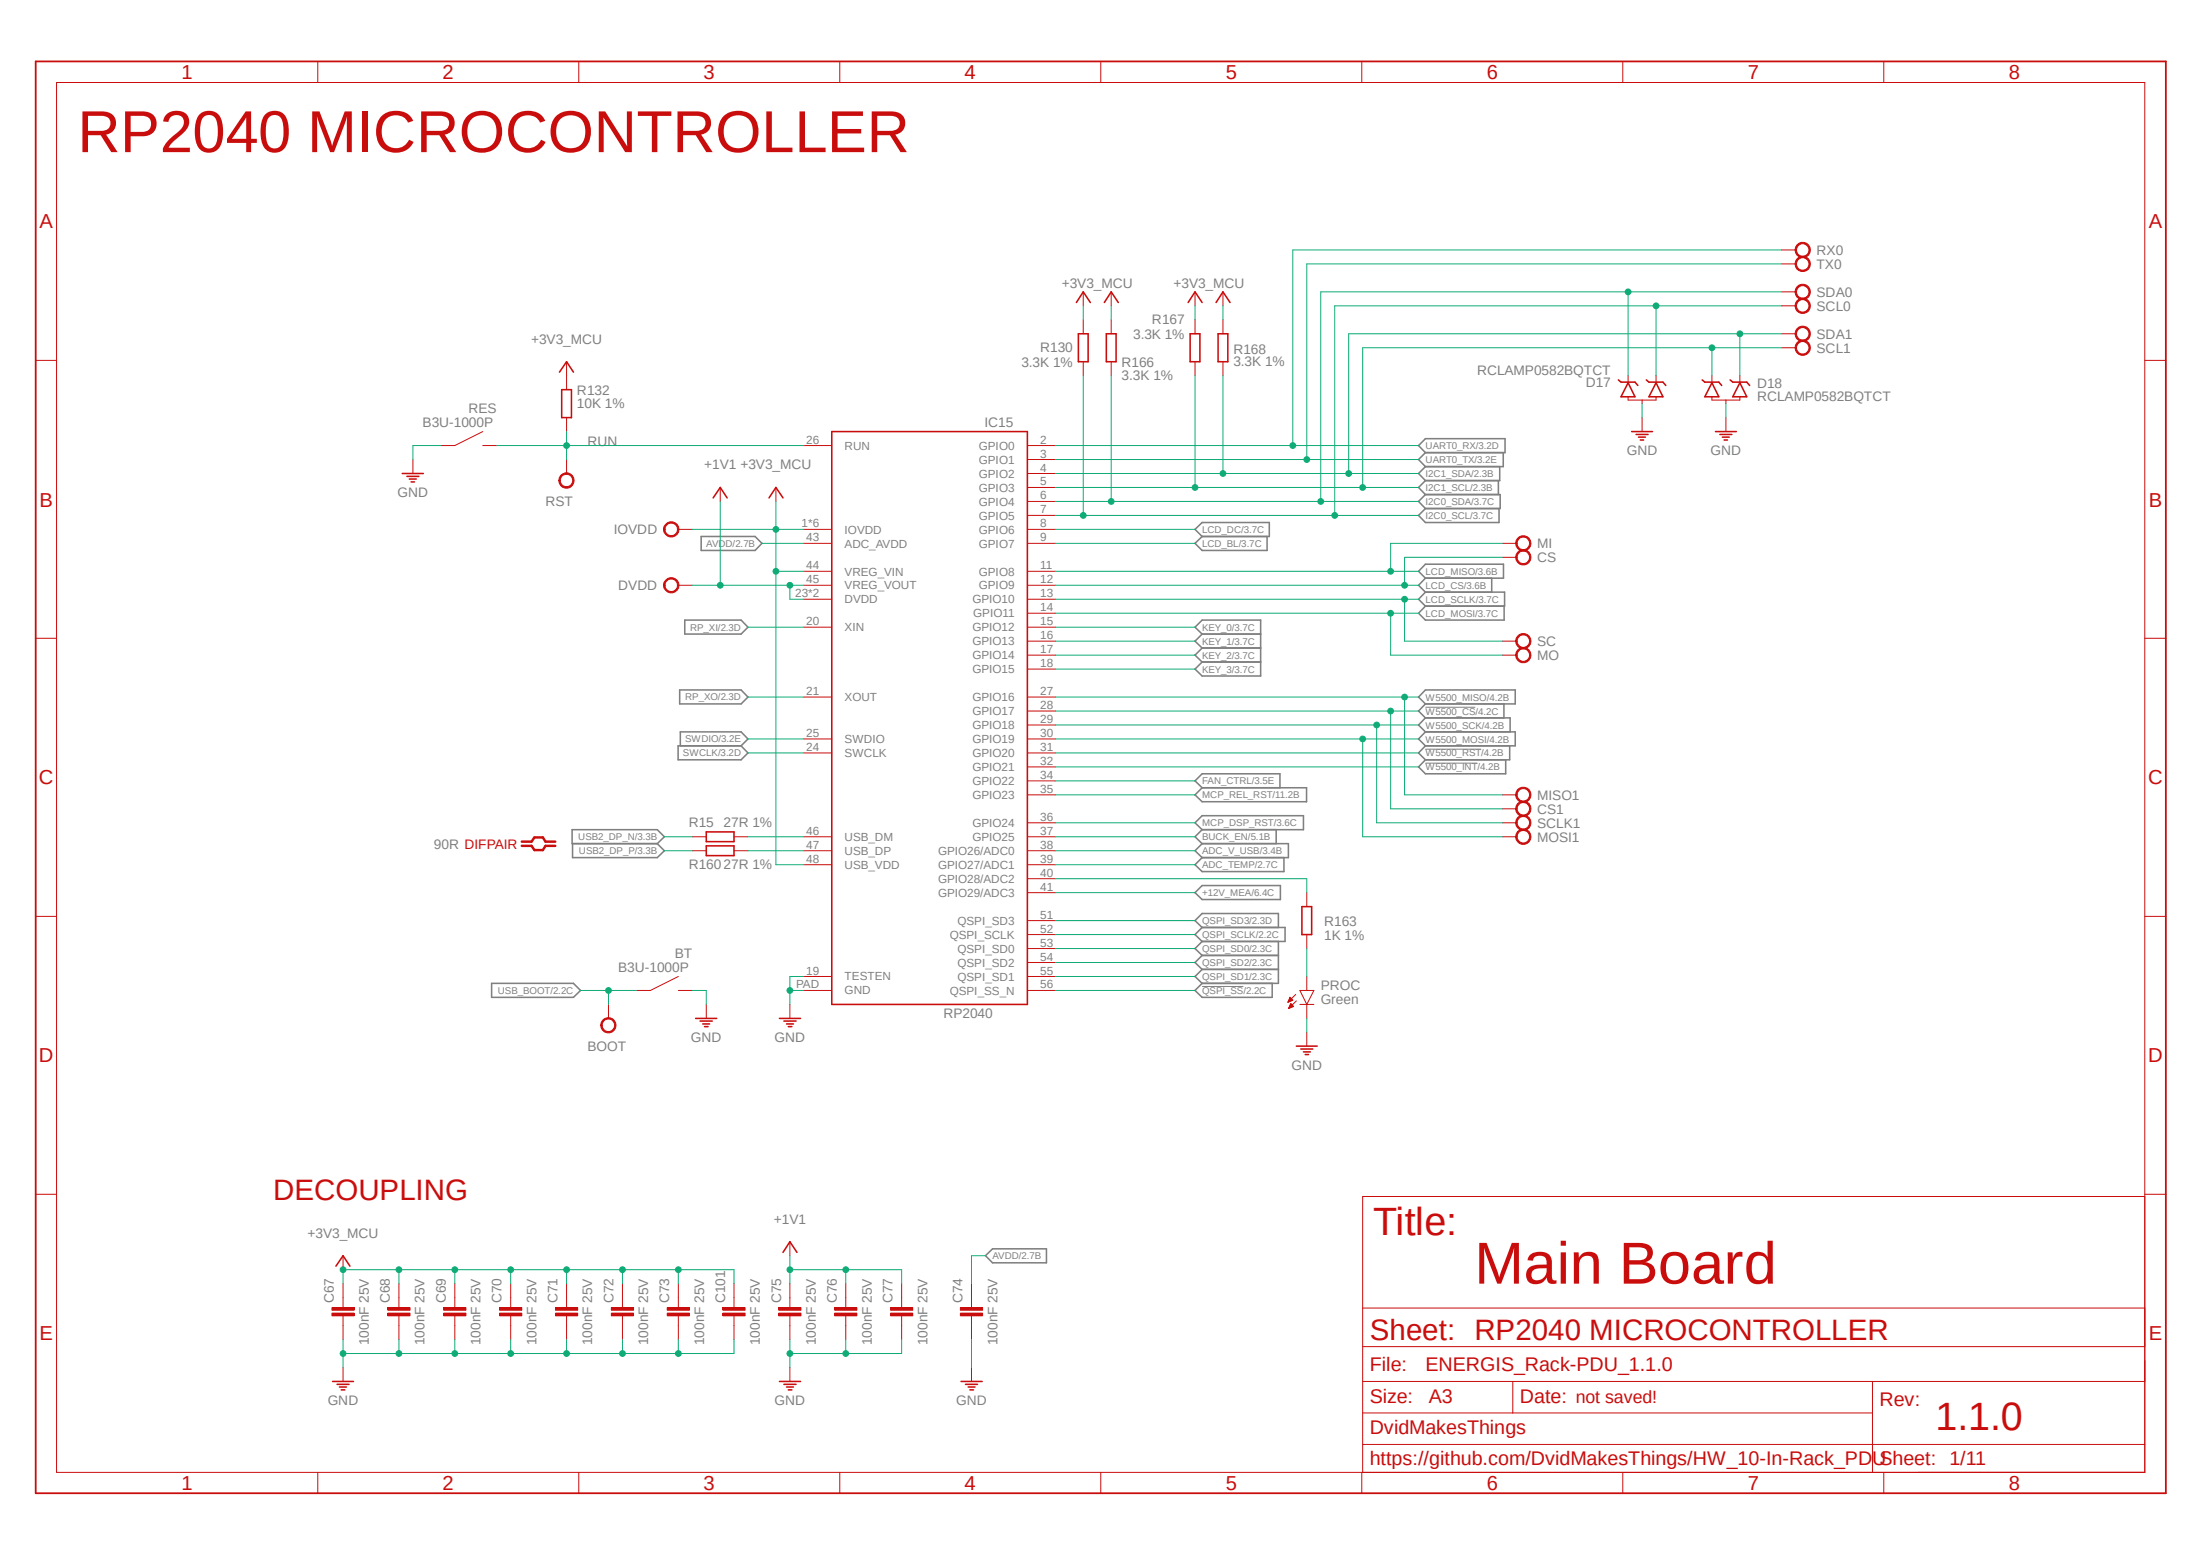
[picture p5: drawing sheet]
<svg xmlns="http://www.w3.org/2000/svg" width="420mm" height="297mm" viewBox="0 0 420 297" stroke-linecap="round" stroke-linejoin="round" font-family="sans-serif">
<path d="M6.3 11.4l407.6 274.2M413.9 11.4l-407.6 274.2" fill="none" stroke="#fff" stroke-width=".19"/>
<g fill="none" stroke="#808080" stroke-width=".3">
<path d="M272.1 83.7h15.2v2.7h-15.2l-1.3-1.4zM272.1 86.4l-1.3 1.3 1.3 1.4M272.1 94.4l-1.3 1.3 1.3 1.4M272.1 94.4h14.3v2.7h-14.3M272.1 97.1l-1.3 1.3 1.3 1.3h14.1v-2.6M272.1 89.1l-1.3 1.3 1.3 1.3M272.1 91.7l-1.3 1.3 1.3 1.4M286 91.7v2.7M286.3 89.1v2.6h-14.2M287 86.4v2.7h-14.9M130.7 118.4h10.8l1.3 1.3-1.3 1.3h-10.8zM133.9 102.4h10.2l1.4 1.3-1.4 1.4h-10.2z"/>
<path d="M228.1 101l1.4-1.3h12.8v2.7h-12.8zM229.5 102.4l-1.4 1.3 1.4 1.4h12.4v-2.7M272.1 115.7l-1.3 1.4 1.3 1.3h15v-2.7M272.1 110.4l-1.3 1.3 1.3 1.3M272.1 107.7h14.9v2.7h-14.9l-1.3-1.3zM272.1 113h15.1v2.7h-15.1M272.1 113l-1.3 1.4 1.3 1.3M284.8 110.4v2.6M129.8 131.7h11.7l1.3 1.4-1.3 1.3h-11.7zM229.5 121h11.2M229.5 121l-1.4-1.3 1.4-1.3h11.2v10.6h-11.2l-1.4-1.3 1.4-1.3M229.5 121l-1.4 1.4 1.4 1.3"/>
<path d="M229.5 123.7h11.2M229.5 123.7l-1.4 1.4 1.4 1.3M229.5 126.4h11.2M272.1 137l-1.3 1.4 1.3 1.3M272.1 137h16.2v2.7M272.1 139.7h17.2v2.7h-17.2M272.1 131.7h17.2v2.7h-17.2l-1.3-1.3zM272.1 139.7l-1.3 1.4 1.3 1.3M272.1 134.4l-1.3 1.3 1.3 1.3M287.1 134.4v2.6M109.2 158.4h16.3l1.3 1.3-1.3 1.3h-16.3zM129.5 142.4h12l1.3 1.3-1.3 1.3h-12z"/>
<path d="M129.9 142.4v-2.7h11.6l1.3 1.4-1.3 1.3M228.1 151.7l1.4-1.3h19.9v2.6h-19.9zM228.1 157.1l1.4-1.4h19.3v2.7h-19.3zM229.5 150.4l-1.4-1.3 1.4-1.4h14.8v2.7M229.5 158.4l-1.4 1.3 1.4 1.3M243.6 158.4v2.6M272.1 145l-1.3 1.4 1.3 1.3h15.3v-2.7M272.1 142.4l-1.3 1.3 1.3 1.3M288.2 142.4v2.6h-16.1M109.3 161v2.7h16.2l1.3-1.3-1.3-1.4M228.1 170.4l1.4-1.4h14.9v2.7h-14.9zM229.5 177l-1.4-1.3 1.4-1.3h14.6v2.6"/>
<path d="M229.5 177h15.8v2.7h-15.8M229.5 177l-1.4 1.4 1.4 1.3M229.5 179.7l-1.4 1.4 1.4 1.3M229.5 161l-1.4 1.4 1.4 1.3M229.5 161h16.5v2.7h-16.5M229.5 163.7l-1.4 1.4 1.4 1.3h15.6v-2.7M244.1 179.7v8h-14.6M93.9 187.7h15.6l1.3 1.4-1.3 1.3h-15.6zM229.5 182.4h14.6M229.5 182.4l-1.4 1.3 1.4 1.3M229.5 185h14.6M229.5 185l-1.4 1.4 1.4 1.3"/>
<path d="M229.5 187.7l-1.4 1.4 1.4 1.3h13.4v-2.7M188.1 239.7l1.4-1.3h10.3v2.6h-10.3z"/>
</g>
<path d="M272.1 135h9.5M272.1 145.7h9.9M272.1 143h10.6M229.5 188.3h7.9" fill="none" stroke="#808080" stroke-width=".19"/>
<g fill="none" stroke="#c90d0c" stroke-width=".19">
<path d="M153.5 85h5.3M196.1 85h5.4M196.1 87.7h5.4M196.1 90.4h5.4M196.1 93h5.4M196.1 95.7h5.4M196.1 98.4h5.4M129.5 111.7h2.7M153.5 101h5.3M153.5 103.7h5.3M153.5 109.1h5.3M153.5 111.7h5.3"/>
<path d="M153.5 114.4h5.3M153.5 119.7h5.3M196.1 101h5.4M196.1 103.7h5.4M196.1 109.1h5.4M196.1 111.7h5.4M196.1 114.4h5.4M196.1 117.1h5.4M196.1 119.7h5.4M153.5 133.1h5.3M196.1 122.4h5.4M196.1 125.1h5.4"/>
<path d="M196.1 127.7h5.4M196.1 133.1h5.4M196.1 135.7h5.4M196.1 138.4h5.4M153.5 143.7h5.3M153.5 141.1h5.3M153.5 159.7h5.3M196.1 143.7h5.4M196.1 141.1h5.4M196.1 146.4h5.4M196.1 149.1h5.4M196.1 151.7h5.4"/>
<path d="M196.1 157.1h5.4M196.1 159.7h5.4M153.5 162.4h5.3M153.5 165.1h5.3M196.1 162.4h5.4M196.1 165.1h5.4M196.1 167.7h5.4M196.1 170.4h5.4M196.1 175.7h5.4M196.1 178.4h5.4M150.8 191.7v2.7M153.5 186.4h5.3"/>
<path d="M153.5 189.1h5.3M196.1 186.4h5.4M196.1 181.1h5.4M196.1 183.7h5.4M196.1 189.1h5.4"/>
</g>
<path d="M158.8 82.4h37.3v109.3h-37.3zM148.8 194.4h4M149.6 194.9h2.4M150.2 195.5h1.3M150.5 196h.7" fill="none" stroke="#c90d0c" stroke-width=".3"/>
<path d="M127 110.8a1.47 1.47 0 0 1 2.4 .2 1.47 1.47 0 0 1-.9 2.2 1.47 1.47 0 0 1-1.8-1.5h.3a1.21 1.21 0 0 1 1.5-1.1 1.21 1.21 0 0 1 .7 1.8 1.21 1.21 0 0 1-2 .1l-.2-.8h-.3v-.5z" fill-rule="evenodd" fill="#c90d0c"/>
<path d="M127 110.8a1.47 1.47 0 0 1 2.4 .2 1.47 1.47 0 0 1-.9 2.2 1.47 1.47 0 0 1-1.8-1.5h.3a1.21 1.21 0 0 1 1.5-1.1 1.21 1.21 0 0 1 .7 1.8 1.21 1.21 0 0 1-2 .1l-.2-.8h-.3v-.5zM129.5 101h2.7" fill="none" stroke="#c90d0c" stroke-width=".19"/>
<path d="M127 100.1a1.47 1.47 0 0 1 2.4 .2 1.47 1.47 0 0 1-.9 2.2 1.47 1.47 0 0 1-1.8-1.5h.3a1.21 1.21 0 0 1 1.5-1.1 1.21 1.21 0 0 1 .7 1.9 1.21 1.21 0 0 1-2 0l-.2-.8h-.3v-.5z" fill-rule="evenodd" fill="#c90d0c"/>
<path d="M127 100.1a1.47 1.47 0 0 1 2.4 .2 1.47 1.47 0 0 1-.9 2.2 1.47 1.47 0 0 1-1.8-1.5h.3a1.21 1.21 0 0 1 1.5-1.1 1.21 1.21 0 0 1 .7 1.9 1.21 1.21 0 0 1-2 0l-.2-.8h-.3v-.5zM65.5 247.7v1.9M65.5 251.2v1.8" fill="none" stroke="#c90d0c" stroke-width=".19"/>
<path d="M63.4 250.7h4.2v.5h-4.2z" fill-rule="evenodd" fill="#c90d0c"/>
<path d="M63.4 250.7h4.2v.5h-4.2z" fill="none" stroke="#c90d0c" stroke-width=".19"/>
<path d="M63.4 249.6h4.2v.5h-4.2z" fill-rule="evenodd" fill="#c90d0c"/>
<path d="M63.4 249.6h4.2v.5h-4.2zM65.5 245v2.7M65.5 253v2.7M76.2 247.7v1.9M76.2 251.2v1.8" fill="none" stroke="#c90d0c" stroke-width=".19"/>
<path d="M74 250.7h4.3v.5h-4.3z" fill-rule="evenodd" fill="#c90d0c"/>
<path d="M74 250.7h4.3v.5h-4.3z" fill="none" stroke="#c90d0c" stroke-width=".19"/>
<path d="M74 249.6h4.3v.5h-4.3z" fill-rule="evenodd" fill="#c90d0c"/>
<path d="M74 249.6h4.3v.5h-4.3zM76.2 245v2.7M76.2 253v2.7M86.8 247.7v1.9M86.8 251.2v1.8" fill="none" stroke="#c90d0c" stroke-width=".19"/>
<path d="M84.7 250.7h4.2v.5h-4.2z" fill-rule="evenodd" fill="#c90d0c"/>
<path d="M84.7 250.7h4.2v.5h-4.2z" fill="none" stroke="#c90d0c" stroke-width=".19"/>
<path d="M84.7 249.6h4.2v.5h-4.2z" fill-rule="evenodd" fill="#c90d0c"/>
<path d="M84.7 249.6h4.2v.5h-4.2zM86.8 245v2.7M86.8 253v2.7M97.5 247.7v1.9M97.5 251.2v1.8M65.5 261v2.7" fill="none" stroke="#c90d0c" stroke-width=".19"/>
<path d="M63.5 263.7h4M64.3 264.2h2.3M64.8 264.8h1.3M65.2 265.3h.6" fill="none" stroke="#c90d0c" stroke-width=".3"/>
<path d="M95.4 250.7h4.2v.5h-4.2z" fill-rule="evenodd" fill="#c90d0c"/>
<path d="M95.4 250.7h4.2v.5h-4.2z" fill="none" stroke="#c90d0c" stroke-width=".19"/>
<path d="M95.4 249.6h4.2v.5h-4.2z" fill-rule="evenodd" fill="#c90d0c"/>
<path d="M95.4 249.6h4.2v.5h-4.2zM97.5 245v2.7M97.5 253v2.7M108.2 247.7v1.9M108.2 251.2v1.8" fill="none" stroke="#c90d0c" stroke-width=".19"/>
<path d="M106 250.7h4.3v.5h-4.3z" fill-rule="evenodd" fill="#c90d0c"/>
<path d="M106 250.7h4.3v.5h-4.3z" fill="none" stroke="#c90d0c" stroke-width=".19"/>
<path d="M106 249.6h4.3v.5h-4.3z" fill-rule="evenodd" fill="#c90d0c"/>
<path d="M106 249.6h4.3v.5h-4.3zM108.2 245v2.7M108.2 253v2.7M118.8 247.7v1.9M118.8 251.2v1.8" fill="none" stroke="#c90d0c" stroke-width=".19"/>
<path d="M116.7 250.7h4.2v.5h-4.2z" fill-rule="evenodd" fill="#c90d0c"/>
<path d="M116.7 250.7h4.2v.5h-4.2z" fill="none" stroke="#c90d0c" stroke-width=".19"/>
<path d="M116.7 249.6h4.2v.5h-4.2z" fill-rule="evenodd" fill="#c90d0c"/>
<path d="M116.7 249.6h4.2v.5h-4.2zM118.8 245v2.7M118.8 253v2.7M129.5 247.7v1.9M129.5 251.2v1.8" fill="none" stroke="#c90d0c" stroke-width=".19"/>
<path d="M127.4 250.7h4.2v.5h-4.2z" fill-rule="evenodd" fill="#c90d0c"/>
<path d="M127.4 250.7h4.2v.5h-4.2z" fill="none" stroke="#c90d0c" stroke-width=".19"/>
<path d="M127.4 249.6h4.2v.5h-4.2z" fill-rule="evenodd" fill="#c90d0c"/>
<path d="M127.4 249.6h4.2v.5h-4.2zM129.5 245v2.7M129.5 253v2.7M185.5 247.7v1.9M185.5 251.2v1.8" fill="none" stroke="#c90d0c" stroke-width=".19"/>
<path d="M183.3 250.7h4.3v.5h-4.3z" fill-rule="evenodd" fill="#c90d0c"/>
<path d="M183.3 250.7h4.3v.5h-4.3z" fill="none" stroke="#c90d0c" stroke-width=".19"/>
<path d="M183.3 249.6h4.3v.5h-4.3z" fill-rule="evenodd" fill="#c90d0c"/>
<path d="M150.8 247.7v1.9M150.8 251.2v1.8M183.3 249.6h4.3v.5h-4.3zM185.5 245v2.7M185.5 253v2.7" fill="none" stroke="#c90d0c" stroke-width=".19"/>
<path d="M148.7 250.7h4.2v.5h-4.2z" fill-rule="evenodd" fill="#c90d0c"/>
<path d="M148.7 250.7h4.2v.5h-4.2z" fill="none" stroke="#c90d0c" stroke-width=".19"/>
<path d="M148.7 249.6h4.2v.5h-4.2z" fill-rule="evenodd" fill="#c90d0c"/>
<path d="M148.7 249.6h4.2v.5h-4.2zM150.8 245v2.7M150.8 253v2.7M161.5 247.7v1.9M161.5 251.2v1.8" fill="none" stroke="#c90d0c" stroke-width=".19"/>
<path d="M159.3 250.7h4.3v.5h-4.3z" fill-rule="evenodd" fill="#c90d0c"/>
<path d="M159.3 250.7h4.3v.5h-4.3z" fill="none" stroke="#c90d0c" stroke-width=".19"/>
<path d="M159.3 249.6h4.3v.5h-4.3z" fill-rule="evenodd" fill="#c90d0c"/>
<path d="M159.3 249.6h4.3v.5h-4.3zM161.5 245v2.7M161.5 253v2.7M172.1 247.7v1.9M172.1 251.2v1.8" fill="none" stroke="#c90d0c" stroke-width=".19"/>
<path d="M170 250.7h4.2v.5h-4.2z" fill-rule="evenodd" fill="#c90d0c"/>
<path d="M170 250.7h4.2v.5h-4.2z" fill="none" stroke="#c90d0c" stroke-width=".19"/>
<path d="M170 249.6h4.2v.5h-4.2z" fill-rule="evenodd" fill="#c90d0c"/>
<g fill="none" stroke="#c90d0c" stroke-width=".19">
<path d="M108.2 71.7v2.7M108.2 79.7v2.7M78.8 87.7v2.7M92.2 82.4l-5.4 2.6h-2.6M92.2 85h2.6M137.5 93v2.7M129.5 186.4l-5.3 2.7h-2.7M129.5 189.1h2.7M134.8 191.7v2.7M150.8 237v2.7M140.1 247.7v1.9M140.1 251.2v1.8"/>
<path d="M170 249.6h4.2v.5h-4.2zM172.1 245v2.7M172.1 253v2.7M150.8 261v2.7M185.5 261v2.7"/>
</g>
<g fill="none" stroke="#c90d0c" stroke-width=".3">
<path d="M107.2 74.4h1.9v5.3h-1.9zM76.8 90.4h4M77.7 90.9h2.3M78.1 91.4h1.4M78.5 92h.6M136.1 95l1.4-2 1.3 2M132.8 194.4h4M133.6 194.9h2.4M134.2 195.5h1.3M134.5 196h.7M149.5 239.1l1.3-2.1 1.3 2.1M148.8 263.7h4"/>
<path d="M149.6 264.2h2.4M150.2 264.8h1.3M150.5 265.3h.7M183.5 263.7h4M184.3 264.2h2.3M184.8 264.8h1.3M185.2 265.3h.6"/>
</g>
<path d="M138 250.7h4.2v.5h-4.2z" fill-rule="evenodd" fill="#c90d0c"/>
<path d="M138 250.7h4.2v.5h-4.2z" fill="none" stroke="#c90d0c" stroke-width=".19"/>
<path d="M138 249.6h4.2v.5h-4.2z" fill-rule="evenodd" fill="#c90d0c"/>
<g fill="none" stroke="#c90d0c" stroke-width=".19">
<path d="M206.8 55.7v2.7M340.1 47.7h2.7M108.2 69v2.7M148.1 93v2.7M132.2 159.7h2.6M140.1 159.7h2.7M132.2 162.4h2.6M140.1 162.4h2.7M249.5 170.4v2.7M249.5 178.4v2.7M245.9 191.3h.1M246 191.1h.3"/>
<path d="M246 191.1h.5M246 192.5h.1M246 191h.7M246 192.4h.3M246.1 190.9h.7M246.1 192.3h.4M246.1 190.8h.6M246.1 192.2h.6M246.2 190.7h.3M246.2 190.6h.3M246.2 192.1h.7M246.2 190.5h.2"/>
<path d="M246.2 192h.6M246.3 190.4l-.4 .9M246.3 190.4l.5 .5-.9 .4M246.3 190.4h.1M246.3 191.9h.5M246.3 191.8h.4M246.3 191.7h.2M246.4 191.6h.1M246.9 192.1l-.5-.5-.4 .9M246.9 192.1l-.9 .4M247.4 189.8l-1.5 1.5M247.5 191.1l-1.5 1.4"/>
<path d="M248.2 189.1h2.6l-1.3 2.6zM248.2 191.7h2.6M249.5 186.4v2.7M249.5 191.7v2.7M249.5 197v2.7M65.5 239.7v2.7M138 249.6h4.2v.5h-4.2zM140.1 245v2.7M140.1 253v2.7"/>
</g>
<path d="M205.5 57.7l1.3-2 1.4 2M106.8 71l1.4-2 1.3 2M146.8 95l1.3-2 1.4 2M134.8 158.8h5.3v1.9h-5.3zM134.8 161.5h5.3v1.8h-5.3zM248.5 173.1h1.9v5.3h-1.9zM247.5 199.7h4M248.3 200.2h2.3M248.8 200.8h1.3M249.2 201.3h.6M64.1 241.7l1.4-2 1.3 2" fill="none" stroke="#c90d0c" stroke-width=".3"/>
<path d="M99.6 160.7h1.9l.5-.8h1.6l.5 .8h1.9M99.6 161.5h1.9l.5 .8h1.6l.5-.8h1.9" fill="none" stroke="#c90d0c" stroke-width=".47"/>
<path d="M343 46.8a1.46 1.46 0 0 1 2.4 .1 1.46 1.46 0 0 1-.8 2.2 1.46 1.46 0 0 1-1.9-1.4h.2a1.19 1.19 0 0 1 1.7-1.1 1.19 1.19 0 0 1 .4 1.9 1.19 1.19 0 0 1-2-.4l-.1-.4h-.2z" fill-rule="evenodd" fill="#c90d0c"/>
<path d="M340.1 50.4h2.7M343 46.8a1.46 1.46 0 0 1 2.4 .1 1.46 1.46 0 0 1-.8 2.2 1.46 1.46 0 0 1-1.9-1.4h.2a1.19 1.19 0 0 1 1.7-1.1 1.19 1.19 0 0 1 .4 1.9 1.19 1.19 0 0 1-2-.4l-.1-.4h-.2z" fill="none" stroke="#c90d0c" stroke-width=".19"/>
<path d="M343 49.4a1.46 1.46 0 0 1 2.4 .2 1.46 1.46 0 0 1-.8 2.2 1.46 1.46 0 0 1-1.9-1.4h.2a1.19 1.19 0 0 1 1.7-1.1 1.19 1.19 0 0 1 .4 1.9 1.19 1.19 0 0 1-2-.4l-.1-.4h-.2z" fill-rule="evenodd" fill="#c90d0c"/>
<path d="M340.1 55.7h2.7M343 49.4a1.46 1.46 0 0 1 2.4 .2 1.46 1.46 0 0 1-.8 2.2 1.46 1.46 0 0 1-1.9-1.4h.2a1.19 1.19 0 0 1 1.7-1.1 1.19 1.19 0 0 1 .4 1.9 1.19 1.19 0 0 1-2-.4l-.1-.4h-.2z" fill="none" stroke="#c90d0c" stroke-width=".19"/>
<path d="M343 54.8a1.46 1.46 0 0 1 2.4 .1 1.46 1.46 0 0 1-.8 2.2 1.46 1.46 0 0 1-1.9-1.4h.2a1.19 1.19 0 0 1 1.7-1.1 1.19 1.19 0 0 1 .4 1.9 1.19 1.19 0 0 1-2-.4l-.1-.4h-.2z" fill-rule="evenodd" fill="#c90d0c"/>
<path d="M340.1 58.4h2.7M343 54.8a1.46 1.46 0 0 1 2.4 .1 1.46 1.46 0 0 1-.8 2.2 1.46 1.46 0 0 1-1.9-1.4h.2a1.19 1.19 0 0 1 1.7-1.1 1.19 1.19 0 0 1 .4 1.9 1.19 1.19 0 0 1-2-.4l-.1-.4h-.2z" fill="none" stroke="#c90d0c" stroke-width=".19"/>
<path d="M343 57.4a1.46 1.46 0 0 1 2.4 .2 1.46 1.46 0 0 1-.8 2.2 1.46 1.46 0 0 1-1.9-1.4h.2a1.19 1.19 0 0 1 1.7-1.1 1.19 1.19 0 0 1 .4 1.9 1.19 1.19 0 0 1-2-.4l-.1-.4h-.2z" fill-rule="evenodd" fill="#c90d0c"/>
<path d="M343 57.4a1.46 1.46 0 0 1 2.4 .2 1.46 1.46 0 0 1-.8 2.2 1.46 1.46 0 0 1-1.9-1.4h.2a1.19 1.19 0 0 1 1.7-1.1 1.19 1.19 0 0 1 .4 1.9 1.19 1.19 0 0 1-2-.4l-.1-.4h-.2zM340.1 63.7h2.7" fill="none" stroke="#c90d0c" stroke-width=".19"/>
<path d="M343 62.8a1.46 1.46 0 0 1 2.4 .1 1.46 1.46 0 0 1-.8 2.2 1.46 1.46 0 0 1-1.9-1.4h.2a1.19 1.19 0 0 1 1.7-1.1 1.19 1.19 0 0 1 .4 1.9 1.19 1.19 0 0 1-2-.4l-.1-.4h-.2z" fill-rule="evenodd" fill="#c90d0c"/>
<path d="M340.1 66.4h2.7M343 62.8a1.46 1.46 0 0 1 2.4 .1 1.46 1.46 0 0 1-.8 2.2 1.46 1.46 0 0 1-1.9-1.4h.2a1.19 1.19 0 0 1 1.7-1.1 1.19 1.19 0 0 1 .4 1.9 1.19 1.19 0 0 1-2-.4l-.1-.4h-.2z" fill="none" stroke="#c90d0c" stroke-width=".19"/>
<path d="M343 65.4a1.46 1.46 0 0 1 2.4 .2 1.46 1.46 0 0 1-.8 2.2 1.46 1.46 0 0 1-1.9-1.4h.2a1.19 1.19 0 0 1 1.7-1.1 1.19 1.19 0 0 1 .4 1.9 1.19 1.19 0 0 1-2-.4l-.1-.4h-.2z" fill-rule="evenodd" fill="#c90d0c"/>
<path d="M343 65.4a1.46 1.46 0 0 1 2.4 .2 1.46 1.46 0 0 1-.8 2.2 1.46 1.46 0 0 1-1.9-1.4h.2a1.19 1.19 0 0 1 1.7-1.1 1.19 1.19 0 0 1 .4 1.9 1.19 1.19 0 0 1-2-.4l-.1-.4h-.2zM286.8 103.7h2.7" fill="none" stroke="#c90d0c" stroke-width=".19"/>
<path d="M289.7 102.8a1.46 1.46 0 0 1 2.3 .1 1.46 1.46 0 0 1-.8 2.2 1.46 1.46 0 0 1-1.9-1.4h.3a1.2 1.2 0 0 1 1.7-1.1 1.2 1.2 0 0 1 .3 1.9 1.2 1.2 0 0 1-1.9-.4l-.1-.4h-.3z" fill-rule="evenodd" fill="#c90d0c"/>
<path d="M286.8 106.4h2.7M289.7 102.8a1.46 1.46 0 0 1 2.3 .1 1.46 1.46 0 0 1-.8 2.2 1.46 1.46 0 0 1-1.9-1.4h.3a1.2 1.2 0 0 1 1.7-1.1 1.2 1.2 0 0 1 .3 1.9 1.2 1.2 0 0 1-1.9-.4l-.1-.4h-.3z" fill="none" stroke="#c90d0c" stroke-width=".19"/>
<path d="M289.7 105.5a1.46 1.46 0 0 1 2.3 .1 1.46 1.46 0 0 1-.8 2.2 1.46 1.46 0 0 1-1.9-1.4h.3a1.2 1.2 0 0 1 1.7-1.1 1.2 1.2 0 0 1 .3 1.9 1.2 1.2 0 0 1-1.9-.4l-.1-.4h-.3z" fill-rule="evenodd" fill="#c90d0c"/>
<path d="M289.7 105.5a1.46 1.46 0 0 1 2.3 .1 1.46 1.46 0 0 1-.8 2.2 1.46 1.46 0 0 1-1.9-1.4h.3a1.2 1.2 0 0 1 1.7-1.1 1.2 1.2 0 0 1 .3 1.9 1.2 1.2 0 0 1-1.9-.4l-.1-.4h-.3zM286.8 122.4h2.7" fill="none" stroke="#c90d0c" stroke-width=".19"/>
<path d="M289.7 121.5a1.46 1.46 0 0 1 2.3 .1 1.46 1.46 0 0 1-.8 2.2 1.46 1.46 0 0 1-1.9-1.4h.3a1.2 1.2 0 0 1 1.7-1.1 1.2 1.2 0 0 1 .3 1.9 1.2 1.2 0 0 1-1.9-.4l-.1-.4h-.3z" fill-rule="evenodd" fill="#c90d0c"/>
<path d="M286.8 125.1h2.7M289.7 121.5a1.46 1.46 0 0 1 2.3 .1 1.46 1.46 0 0 1-.8 2.2 1.46 1.46 0 0 1-1.9-1.4h.3a1.2 1.2 0 0 1 1.7-1.1 1.2 1.2 0 0 1 .3 1.9 1.2 1.2 0 0 1-1.9-.4l-.1-.4h-.3z" fill="none" stroke="#c90d0c" stroke-width=".19"/>
<path d="M289.7 124.1a1.46 1.46 0 0 1 2.3 .2 1.46 1.46 0 0 1-.8 2.2 1.46 1.46 0 0 1-1.9-1.4h.3a1.2 1.2 0 0 1 1.7-1.2 1.2 1.2 0 0 1 .3 2 1.2 1.2 0 0 1-1.9-.4l-.1-.4h-.3z" fill-rule="evenodd" fill="#c90d0c"/>
<path d="M289.7 124.1a1.46 1.46 0 0 1 2.3 .2 1.46 1.46 0 0 1-.8 2.2 1.46 1.46 0 0 1-1.9-1.4h.3a1.2 1.2 0 0 1 1.7-1.2 1.2 1.2 0 0 1 .3 2 1.2 1.2 0 0 1-1.9-.4l-.1-.4h-.3zM286.8 151.7h2.7" fill="none" stroke="#c90d0c" stroke-width=".19"/>
<path d="M289.7 150.7a1.47 1.47 0 0 1 2.3 .2 1.47 1.47 0 0 1-.7 2.2 1.47 1.47 0 0 1-2-1.4h.3a1.19 1.19 0 0 1 1.6-1.2 1.19 1.19 0 0 1 .4 2 1.19 1.19 0 0 1-1.9-.4l-.1-.4h-.3z" fill-rule="evenodd" fill="#c90d0c"/>
<path d="M286.8 154.4h2.7M289.7 150.7a1.47 1.47 0 0 1 2.3 .2 1.47 1.47 0 0 1-.7 2.2 1.47 1.47 0 0 1-2-1.4h.3a1.19 1.19 0 0 1 1.6-1.2 1.19 1.19 0 0 1 .4 2 1.19 1.19 0 0 1-1.9-.4l-.1-.4h-.3z" fill="none" stroke="#c90d0c" stroke-width=".19"/>
<path d="M289.7 153.4a1.47 1.47 0 0 1 2.3 .1 1.47 1.47 0 0 1-.7 2.3 1.47 1.47 0 0 1-2-1.4h.3a1.19 1.19 0 0 1 1.6-1.2 1.19 1.19 0 0 1 .4 2 1.19 1.19 0 0 1-1.9-.4l-.1-.4h-.3z" fill-rule="evenodd" fill="#c90d0c"/>
<path d="M286.8 157.1h2.7M289.7 153.4a1.47 1.47 0 0 1 2.3 .1 1.47 1.47 0 0 1-.7 2.3 1.47 1.47 0 0 1-2-1.4h.3a1.19 1.19 0 0 1 1.6-1.2 1.19 1.19 0 0 1 .4 2 1.19 1.19 0 0 1-1.9-.4l-.1-.4h-.3z" fill="none" stroke="#c90d0c" stroke-width=".19"/>
<path d="M289.7 156.1a1.47 1.47 0 0 1 2.3 .1 1.47 1.47 0 0 1-.7 2.2 1.47 1.47 0 0 1-2-1.3h.3a1.19 1.19 0 0 1 1.6-1.2 1.19 1.19 0 0 1 .4 1.9 1.19 1.19 0 0 1-1.9-.4l-.1-.3h-.3z" fill-rule="evenodd" fill="#c90d0c"/>
<path d="M286.8 159.7h2.7M289.7 156.1a1.47 1.47 0 0 1 2.3 .1 1.47 1.47 0 0 1-.7 2.2 1.47 1.47 0 0 1-2-1.3h.3a1.19 1.19 0 0 1 1.6-1.2 1.19 1.19 0 0 1 .4 1.9 1.19 1.19 0 0 1-1.9-.4l-.1-.3h-.3z" fill="none" stroke="#c90d0c" stroke-width=".19"/>
<path d="M289.7 158.8a1.47 1.47 0 0 1 2.3 .1 1.47 1.47 0 0 1-.7 2.2 1.47 1.47 0 0 1-2-1.4h.3a1.19 1.19 0 0 1 1.6-1.2 1.19 1.19 0 0 1 .4 2 1.19 1.19 0 0 1-1.9-.4l-.1-.4h-.3z" fill-rule="evenodd" fill="#c90d0c"/>
<g fill="none" stroke="#c90d0c" stroke-width=".19">
<path d="M212.1 55.7v2.7M228.1 55.7v2.7M233.5 55.7v2.7M206.8 61v2.7M206.8 69v2.7M212.1 61v2.7M212.1 69v2.7M228.1 61v2.7M228.1 69v2.7M233.5 61v2.7M233.5 69v2.7M310.8 71.7v1.4"/>
<path d="M310.8 75.7v.7h5.3v-.7M313.5 76.4v.6M313.5 79.7v2.7M316.1 71.7v1.4M326.8 75.7v.7h5.3v-.7M326.8 71.7v1.4M329.5 76.4v.6M329.5 79.7v2.7M332.1 71.7v1.4M108.2 87.7v2.7M289.7 158.8a1.47 1.47 0 0 1 2.3 .1 1.47 1.47 0 0 1-.7 2.2 1.47 1.47 0 0 1-2-1.4h.3a1.19 1.19 0 0 1 1.6-1.2 1.19 1.19 0 0 1 .4 2 1.19 1.19 0 0 1-1.9-.4l-.1-.4h-.3z"/>
</g>
<g fill="none" stroke="#c90d0c" stroke-width=".3">
<path d="M210.8 57.7l1.3-2 1.4 2M226.8 57.7l1.3-2 1.4 2M232.2 57.7l1.3-2 1.3 2M205.9 63.7h1.8v5.3h-1.8zM211.2 63.7h1.9v5.3h-1.9zM227.2 63.7h1.9v5.3h-1.9zM232.5 63.7h1.9v5.3h-1.9zM308.9 72.5l.6 .4h2.6l.6 .7M310.8 73.1l1.3 2.6h-2.6zM314.3 72.5l.5 .4h2.7l.5 .7M316.1 73.1l1.4 2.6h-2.7zM325 72.5l.5 .4h2.6l.6 .7"/>
<path d="M326.8 73.1l1.3 2.6h-2.6zM330.3 72.5l.5 .4h2.7l.5 .7M332.1 73.1l1.4 2.6h-2.7zM311.5 82.4h4M312.3 82.9h2.3M312.8 83.4h1.3M313.1 84h.7M327.5 82.4h4M328.3 82.9h2.3M328.8 83.4h1.3M329.1 84h.7"/>
</g>
<path d="M107 90.8a1.46 1.46 0 0 1 2.4 .1 1.46 1.46 0 0 1-.8 2.2 1.46 1.46 0 0 1-1.9-1.4h.2a1.19 1.19 0 0 1 1.6-1.1 1.19 1.19 0 0 1 .5 1.9 1.19 1.19 0 0 1-2-.4l-.1-.4h-.2z" fill-rule="evenodd" fill="#c90d0c"/>
<path d="M107 90.8a1.46 1.46 0 0 1 2.4 .1 1.46 1.46 0 0 1-.8 2.2 1.46 1.46 0 0 1-1.9-1.4h.2a1.19 1.19 0 0 1 1.6-1.1 1.19 1.19 0 0 1 .5 1.9 1.19 1.19 0 0 1-2-.4l-.1-.4h-.2zM116.2 191.7v2.7" fill="none" stroke="#c90d0c" stroke-width=".19"/>
<path d="M115 194.8a1.46 1.46 0 0 1 2.4 .1 1.46 1.46 0 0 1-.8 2.2 1.46 1.46 0 0 1-1.9-1.4h.2a1.2 1.2 0 0 1 1.7-1.1 1.2 1.2 0 0 1 .4 1.9 1.2 1.2 0 0 1-2-.4l-.1-.4h-.2z" fill-rule="evenodd" fill="#c90d0c"/>
<g fill="none" stroke="#c90d0c" stroke-width=".19">
<path d="M10.8 15.7h398.6v265.4h-398.6zM60.7 11.7v4M110.5 11.7v4M160.3 11.7v4M210.1 11.7v4M260 11.7v4M309.8 11.7v4M359.6 11.7v4M6.8 68.8h4M409.4 68.8h4.1M6.8 121.8h4M409.4 121.8h4.1"/>
<path d="M6.8 174.9h4M409.4 174.9h4.1M115 194.8a1.46 1.46 0 0 1 2.4 .1 1.46 1.46 0 0 1-.8 2.2 1.46 1.46 0 0 1-1.9-1.4h.2a1.2 1.2 0 0 1 1.7-1.1 1.2 1.2 0 0 1 .4 1.9 1.2 1.2 0 0 1-2-.4l-.1-.4h-.2zM6.8 228h4M409.4 228h4.1M409.4 228.4h-149.3v52.7M260.1 249.7h149.3M260.1 257h149.3M260.1 263.7h149.3M260.1 275.7h149.3M260.1 269.7h97.4M288.8 263.7v6"/>
<path d="M357.5 263.7v17.4M60.7 281.1v3.9M110.5 281.1v3.9M160.3 281.1v3.9M210.1 281.1v3.9M260 281.1v3.9M309.8 281.1v3.9M359.6 281.1v3.9"/>
</g>
<path d="M6.8 11.7h406.7v273.3h-406.7z" fill="none" stroke="#c90d0c" stroke-width=".34"/>
<path d="M150.8 189.1h2.7M153.5 186.4h-2.7v5.3" fill="none" stroke="#0dab76" stroke-width=".19"/>
<circle cx="150.8" cy="189.1" r=".55" fill="#0dab76"/>
<g fill="none" stroke="#0dab76" stroke-width=".19">
<path d="M65.5 255.7v5.3M76.2 255.7v2.7h-10.7"/>
<circle cx="150.8" cy="189.1" r=".55"/>
</g>
<circle cx="65.5" cy="258.4" r=".55" fill="#0dab76"/>
<g fill="none" stroke="#0dab76" stroke-width=".19">
<path d="M86.8 255.7v2.7h-10.6"/>
<circle cx="65.5" cy="258.4" r=".55"/>
</g>
<circle cx="76.2" cy="258.4" r=".55" fill="#0dab76"/>
<g fill="none" stroke="#0dab76" stroke-width=".19">
<path d="M97.5 255.7v2.7h21.3v-2.7M108.2 255.7v2.7"/>
<circle cx="76.2" cy="258.4" r=".55"/>
</g>
<circle cx="108.2" cy="258.4" r=".55" fill="#0dab76"/>
<g fill="none" stroke="#0dab76" stroke-width=".19">
<path d="M129.5 255.7v2.7h-10.7"/>
<circle cx="108.2" cy="258.4" r=".55"/>
</g>
<circle cx="118.8" cy="258.4" r=".55" fill="#0dab76"/>
<g fill="none" stroke="#0dab76" stroke-width=".19">
<path d="M86.8 258.4h10.7"/>
<circle cx="118.8" cy="258.4" r=".55"/>
</g>
<circle cx="97.5" cy="258.4" r=".55" fill="#0dab76"/>
<circle cx="97.5" cy="258.4" r=".55" fill="none" stroke="#0dab76" stroke-width=".19"/>
<circle cx="86.8" cy="258.4" r=".55" fill="#0dab76"/>
<g fill="none" stroke="#0dab76" stroke-width=".19">
<path d="M129.5 258.4h10.6"/>
<circle cx="86.8" cy="258.4" r=".55"/>
</g>
<circle cx="129.5" cy="258.4" r=".55" fill="#0dab76"/>
<g fill="none" stroke="#0dab76" stroke-width=".19">
<path d="M140.1 255.7v2.7M150.8 255.7v2.7h21.3v-2.7M161.5 255.7v2.7M185.5 255.7v5.3"/>
<circle cx="129.5" cy="258.4" r=".55"/>
</g>
<circle cx="161.5" cy="258.4" r=".55" fill="#0dab76"/>
<g fill="none" stroke="#0dab76" stroke-width=".19">
<path d="M150.8 258.4v2.6"/>
<circle cx="161.5" cy="258.4" r=".55"/>
</g>
<circle cx="150.8" cy="258.4" r=".55" fill="#0dab76"/>
<g fill="none" stroke="#0dab76" stroke-width=".19">
<path d="M313.5 77v2.7M329.5 77v2.7M84.2 85h-5.4v2.7M201.5 138.4h69.3M262.8 138.4v18.7h24M132.2 189.1h2.6v2.6M249.5 194.4v2.6"/>
<circle cx="150.8" cy="258.4" r=".55"/>
</g>
<circle cx="262.8" cy="138.4" r=".55" fill="#0dab76"/>
<g fill="none" stroke="#0dab76" stroke-width=".19">
<path d="M201.5 133.1h69.3M268.1 133.1v18.6h18.7"/>
<circle cx="262.8" cy="138.4" r=".55"/>
</g>
<circle cx="268.1" cy="133.1" r=".55" fill="#0dab76"/>
<g fill="none" stroke="#0dab76" stroke-width=".19">
<path d="M201.5 141.1h69.3M260.1 141.1v18.6h26.7"/>
<circle cx="268.1" cy="133.1" r=".55"/>
</g>
<circle cx="260.1" cy="141.1" r=".55" fill="#0dab76"/>
<g fill="none" stroke="#0dab76" stroke-width=".19">
<path d="M142.8 119.7h10.7M201.5 135.7h69.3M265.5 135.7v18.7h21.3M142.8 141.1h10.7M142.8 143.7h10.7M201.5 146.4h69.3M201.5 143.7h69.3M201.5 175.7h26.6M201.5 178.4h26.6M201.5 181.1h26.6M201.5 183.7h26.6M201.5 186.4h26.6"/>
<path d="M201.5 189.1h26.6"/>
<circle cx="260.1" cy="141.1" r=".55"/>
</g>
<circle cx="265.5" cy="135.7" r=".55" fill="#0dab76"/>
<g fill="none" stroke="#0dab76" stroke-width=".19">
<path d="M137.5 111.7h16M150.8 111.7v2.7h2.7"/>
<circle cx="265.5" cy="135.7" r=".55"/>
</g>
<circle cx="150.8" cy="111.7" r=".55" fill="#0dab76"/>
<g fill="none" stroke="#0dab76" stroke-width=".19">
<path d="M137.5 95.7v16h-5.3"/>
<circle cx="150.8" cy="111.7" r=".55"/>
</g>
<circle cx="137.5" cy="111.7" r=".55" fill="#0dab76"/>
<g fill="none" stroke="#0dab76" stroke-width=".19">
<path d="M150.8 245v-2.6h21.3v2.6M161.5 242.4v2.6"/>
<circle cx="137.5" cy="111.7" r=".55"/>
</g>
<circle cx="161.5" cy="242.4" r=".55" fill="#0dab76"/>
<g fill="none" stroke="#0dab76" stroke-width=".19">
<path d="M150.8 239.7v2.7"/>
<circle cx="161.5" cy="242.4" r=".55"/>
</g>
<circle cx="150.8" cy="242.4" r=".55" fill="#0dab76"/>
<g fill="none" stroke="#0dab76" stroke-width=".19">
<path d="M145.5 103.7h8M110.8 189.1h10.7M116.2 189.1v2.6M188.1 239.7h-2.6v5.3"/>
<circle cx="150.8" cy="242.4" r=".55"/>
</g>
<circle cx="116.2" cy="189.1" r=".55" fill="#0dab76"/>
<g fill="none" stroke="#0dab76" stroke-width=".19">
<path d="M340.1 47.7h-93.3v37.3M201.5 85h69.3M142.8 133.1h10.7M201.5 162.4h26.6"/>
<circle cx="116.2" cy="189.1" r=".55"/>
</g>
<circle cx="246.8" cy="85" r=".55" fill="#0dab76"/>
<g fill="none" stroke="#0dab76" stroke-width=".19">
<path d="M340.1 50.4h-90.6v37.3M201.5 87.7h69.3"/>
<circle cx="246.8" cy="85" r=".55"/>
</g>
<circle cx="249.5" cy="87.7" r=".55" fill="#0dab76"/>
<g fill="none" stroke="#0dab76" stroke-width=".19">
<path d="M212.1 71.7v24M201.5 95.7h69.3"/>
<circle cx="249.5" cy="87.7" r=".55"/>
</g>
<circle cx="212.1" cy="95.7" r=".55" fill="#0dab76"/>
<g fill="none" stroke="#0dab76" stroke-width=".19">
<path d="M340.1 55.7h-88v40"/>
<circle cx="212.1" cy="95.7" r=".55"/>
</g>
<circle cx="252.1" cy="95.7" r=".55" fill="#0dab76"/>
<g fill="none" stroke="#0dab76" stroke-width=".19">
<path d="M310.8 55.7v16"/>
<circle cx="252.1" cy="95.7" r=".55"/>
</g>
<circle cx="310.8" cy="55.7" r=".55" fill="#0dab76"/>
<g fill="none" stroke="#0dab76" stroke-width=".19">
<path d="M206.8 71.7v26.7M201.5 98.4h69.3"/>
<circle cx="310.8" cy="55.7" r=".55"/>
</g>
<circle cx="206.8" cy="98.4" r=".55" fill="#0dab76"/>
<g fill="none" stroke="#0dab76" stroke-width=".19">
<path d="M340.1 58.4h-85.3v40"/>
<circle cx="206.8" cy="98.4" r=".55"/>
</g>
<circle cx="254.8" cy="98.4" r=".55" fill="#0dab76"/>
<g fill="none" stroke="#0dab76" stroke-width=".19">
<path d="M316.1 58.4v13.3"/>
<circle cx="254.8" cy="98.4" r=".55"/>
</g>
<circle cx="316.1" cy="58.4" r=".55" fill="#0dab76"/>
<g fill="none" stroke="#0dab76" stroke-width=".19">
<path d="M233.5 71.7v18.7M201.5 90.4h69.3"/>
<circle cx="316.1" cy="58.4" r=".55"/>
</g>
<circle cx="233.5" cy="90.4" r=".55" fill="#0dab76"/>
<g fill="none" stroke="#0dab76" stroke-width=".19">
<path d="M340.1 63.7h-82.6v26.7"/>
<circle cx="233.5" cy="90.4" r=".55"/>
</g>
<circle cx="257.5" cy="90.4" r=".55" fill="#0dab76"/>
<g fill="none" stroke="#0dab76" stroke-width=".19">
<path d="M332.1 63.7v8"/>
<circle cx="257.5" cy="90.4" r=".55"/>
</g>
<circle cx="332.1" cy="63.7" r=".55" fill="#0dab76"/>
<g fill="none" stroke="#0dab76" stroke-width=".19">
<path d="M228.1 71.7v21.3M201.5 93h69.3"/>
<circle cx="332.1" cy="63.7" r=".55"/>
</g>
<circle cx="228.1" cy="93" r=".55" fill="#0dab76"/>
<g fill="none" stroke="#0dab76" stroke-width=".19">
<path d="M340.1 66.4h-80v26.6"/>
<circle cx="228.1" cy="93" r=".55"/>
</g>
<circle cx="260.1" cy="93" r=".55" fill="#0dab76"/>
<g fill="none" stroke="#0dab76" stroke-width=".19">
<path d="M326.8 66.4v5.3"/>
<circle cx="260.1" cy="93" r=".55"/>
</g>
<circle cx="326.8" cy="66.4" r=".55" fill="#0dab76"/>
<g fill="none" stroke="#0dab76" stroke-width=".19">
<path d="M201.5 111.7h69.3M286.8 106.4h-18.7v5.3"/>
<circle cx="326.8" cy="66.4" r=".55"/>
</g>
<circle cx="268.1" cy="111.7" r=".55" fill="#0dab76"/>
<g fill="none" stroke="#0dab76" stroke-width=".19">
<path d="M201.5 114.4h69.3M268.1 114.4v8h18.7"/>
<circle cx="268.1" cy="111.7" r=".55"/>
</g>
<circle cx="268.1" cy="114.4" r=".55" fill="#0dab76"/>
<g fill="none" stroke="#0dab76" stroke-width=".19">
<path d="M201.5 109.1h69.3M286.8 103.7h-21.3v5.4"/>
<circle cx="268.1" cy="114.4" r=".55"/>
</g>
<circle cx="265.5" cy="109.1" r=".55" fill="#0dab76"/>
<g fill="none" stroke="#0dab76" stroke-width=".19">
<path d="M201.5 117.1h69.3M265.5 117.1v8h21.3"/>
<circle cx="265.5" cy="109.1" r=".55"/>
</g>
<circle cx="265.5" cy="117.1" r=".55" fill="#0dab76"/>
<g fill="none" stroke="#0dab76" stroke-width=".19">
<path d="M94.8 85h58.7M108.2 82.4v2.6M201.5 119.7h26.6M201.5 101h26.6M201.5 122.4h26.6M201.5 125.1h26.6M201.5 127.7h26.6"/>
<circle cx="265.5" cy="117.1" r=".55"/>
</g>
<circle cx="108.2" cy="85" r=".55" fill="#0dab76"/>
<g fill="none" stroke="#0dab76" stroke-width=".19">
<path d="M108.2 85v2.7M148.1 95.7v69.4h5.4M148.1 101h5.4M201.5 103.7h26.6M201.5 151.7h26.6M201.5 157.1h26.6M201.5 159.7h26.6M201.5 170.4h26.6"/>
<circle cx="108.2" cy="85" r=".55"/>
</g>
<circle cx="148.1" cy="101" r=".55" fill="#0dab76"/>
<g fill="none" stroke="#0dab76" stroke-width=".19">
<path d="M148.1 109.1h5.4"/>
<circle cx="148.1" cy="101" r=".55"/>
</g>
<circle cx="148.1" cy="109.1" r=".55" fill="#0dab76"/>
<g fill="none" stroke="#0dab76" stroke-width=".19">
<path d="M132.2 101h15.9M65.5 245v-2.6h10.7v2.6"/>
<circle cx="148.1" cy="109.1" r=".55"/>
</g>
<circle cx="65.5" cy="242.4" r=".55" fill="#0dab76"/>
<g fill="none" stroke="#0dab76" stroke-width=".19">
<path d="M76.2 242.4h10.6v2.6"/>
<circle cx="65.5" cy="242.4" r=".55"/>
</g>
<circle cx="76.2" cy="242.4" r=".55" fill="#0dab76"/>
<g fill="none" stroke="#0dab76" stroke-width=".19">
<path d="M97.5 245v-2.6h21.3v2.6M108.2 242.4v2.6"/>
<circle cx="76.2" cy="242.4" r=".55"/>
</g>
<circle cx="108.2" cy="242.4" r=".55" fill="#0dab76"/>
<g fill="none" stroke="#0dab76" stroke-width=".19">
<path d="M118.8 242.4h10.7v2.6"/>
<circle cx="108.2" cy="242.4" r=".55"/>
</g>
<circle cx="118.8" cy="242.4" r=".55" fill="#0dab76"/>
<g fill="none" stroke="#0dab76" stroke-width=".19">
<path d="M86.8 242.4h10.7"/>
<circle cx="118.8" cy="242.4" r=".55"/>
</g>
<circle cx="97.5" cy="242.4" r=".55" fill="#0dab76"/>
<circle cx="97.5" cy="242.4" r=".55" fill="none" stroke="#0dab76" stroke-width=".19"/>
<circle cx="86.8" cy="242.4" r=".55" fill="#0dab76"/>
<g fill="none" stroke="#0dab76" stroke-width=".19">
<path d="M129.5 242.4h10.6v2.6"/>
<circle cx="86.8" cy="242.4" r=".55"/>
</g>
<circle cx="129.5" cy="242.4" r=".55" fill="#0dab76"/>
<g fill="none" stroke="#0dab76" stroke-width=".19">
<path d="M206.8 58.4v2.6M212.1 58.4v2.6M228.1 58.4v2.6M233.5 58.4v2.6M126.8 159.7h5.4M142.8 159.7h10.7M201.5 149.1h26.6M126.8 162.4h5.4M142.8 162.4h10.7M201.5 167.7h48v2.7M201.5 165.1h26.6M249.5 181.1v5.3"/>
<circle cx="129.5" cy="242.4" r=".55"/>
</g>
<g font-size="11.3" fill="#c90d0c">
<text x="14.8" y="29">RP2040 MICROCONTROLLER</text>
<text x="281.5" y="245">Main Board</text>
</g>
<g font-size="7.5" fill="#c90d0c">
<text x="262.1" y="235.7">Title:</text>
<text x="369.5" y="273">1.1.0</text>
</g>
<g font-size="5.6" fill="#c90d0c">
<text x="52.2" y="229">DECOUPLING</text>
<text x="261.5" y="255.7">Sheet: RP2040 MICROCONTROLLER</text>
</g>
<g font-size="3.9" fill="#c90d0c">
<text x="34.7" y="15.1">1</text>
<text x="84.5" y="15.1">2</text>
<text x="134.3" y="15.1">3</text>
<text x="184.2" y="15.1">4</text>
<text x="234" y="15.1">5</text>
<text x="283.8" y="15.1">6</text>
<text x="333.7" y="15.1">7</text>
<text x="383.5" y="15.1">8</text>
<text x="7.5" y="43.6">A</text>
<text x="410.2" y="43.6">A</text>
<text x="7.5" y="96.7">B</text>
<text x="410.2" y="96.7">B</text>
<text x="7.4" y="149.7">C</text>
<text x="410.1" y="149.7">C</text>
<text x="7.4" y="202.8">D</text>
<text x="410.1" y="202.8">D</text>
<text x="7.5" y="255.9">E</text>
<text x="410.2" y="255.9">E</text>
<text x="34.7" y="284.4">1</text>
<text x="84.5" y="284.4">2</text>
<text x="134.3" y="284.4">3</text>
<text x="184.2" y="284.4">4</text>
<text x="234" y="284.4">5</text>
<text x="283.8" y="284.4">6</text>
<text x="333.7" y="284.4">7</text>
<text x="383.5" y="284.4">8</text>
</g>
<g font-size="3.8" fill="#c90d0c">
<text x="261.5" y="261.7">File:</text>
<text x="272.2" y="261.7">ENERGIS_Rack-PDU_1.1.0</text>
<text x="261.5" y="267.7">Size:</text>
<text x="272.8" y="267.7">A3</text>
<text x="290.2" y="267.7">Date: not saved!</text>
<text x="358.8" y="268.4">Rev:</text>
<text x="261.5" y="273.7">DvidMakesThings</text>
<text x="261.5" y="279.7">https://github.com/DvidMakesThings/HW_10-In-Rack_PDUSheet: 1/11</text>
</g>
<g font-size="2.6" fill="#808080">
<text x="346.8" y="48.6">RX0</text>
<text x="346.8" y="51.3">TX0</text>
<text x="202.7" y="54.9">+3V3_MCU</text>
<text x="224" y="54.9">+3V3_MCU</text>
<text x="346.8" y="56.6">SDA0</text>
<text x="346.8" y="59.3">SCL0</text>
<text x="101.4" y="65.6">+3V3_MCU</text>
<text x="216.3" y="64.8">3.3K 1%</text>
<text x="219.9" y="61.8">R167</text>
<text x="346.8" y="64.6">SDA1</text>
<text x="195" y="70.1">3.3K 1%</text>
<text x="198.6" y="67.1">R130</text>
<text x="214.1" y="70.1">R166</text>
<text x="235.5" y="69.8">3.3K 1%</text>
<text x="235.5" y="67.5">R168</text>
<text x="282" y="71.5">RCLAMP0582BQTCT</text>
<text x="346.8" y="67.3">SCL1</text>
<text x="110.1" y="77.8">10K 1%</text>
<text x="110.1" y="75.5">R132</text>
<text x="214.1" y="72.5">3.3K 1%</text>
<text x="302.7" y="74">D17</text>
<text x="335.4" y="76.5">RCLAMP0582BQTCT</text>
<text x="335.4" y="74">D18</text>
<text x="80.7" y="81.6">B3U-1000P</text>
<text x="89.4" y="78.9">RES</text>
<text x="188" y="81.6">IC15</text>
<text x="112.1" y="85">RUN</text>
<text x="134.4" y="89.6">+1V1 +3V3_MCU</text>
<text x="310.6" y="86.9">GND</text>
<text x="326.6" y="86.9">GND</text>
<text x="75.9" y="94.9">GND</text>
<text x="104.1" y="96.6">RST</text>
<text x="117.2" y="102">IOVDD</text>
<text x="293.5" y="104.6">MI</text>
<text x="293.5" y="107.3">CS</text>
<text x="118" y="112.6">DVDD</text>
<text x="293.5" y="123.3">SC</text>
<text x="293.5" y="126">MO</text>
<text x="293.5" y="152.7">MISO1</text>
<text x="293.5" y="155.3">CS1</text>
<text x="82.8" y="162">90R DIFPAIR</text>
<text x="131.5" y="157.8">R15</text>
<text x="138.1" y="157.8">27R 1%</text>
<text x="293.5" y="158">SCLK1</text>
<text x="293.5" y="160.7">MOSI1</text>
<text x="131.5" y="165.8">R16027R 1%</text>
<text x="252.8" y="179.4">1K 1%</text>
<text x="252.8" y="176.8">R163</text>
<text x="118" y="185.6">B3U-1000P</text>
<text x="128.8" y="182.9">BT</text>
<text x="252.1" y="191.7">Green</text>
<text x="252.1" y="189.1">PROC</text>
<text x="180.1" y="194.4">RP2040</text>
<text x="112.1" y="200.7">BOOT</text>
<text x="131.9" y="198.9">GND</text>
<text x="147.9" y="198.9">GND</text>
<text x="246.5" y="204.2">GND</text>
<text x="147.7" y="233.5">+1V1</text>
<text x="58.7" y="236.2">+3V3_MCU</text>
<text x="63.8" y="248.7" transform="rotate(-90 63.8 248.7)">C67</text>
<text x="74.4" y="248.7" transform="rotate(-90 74.4 248.7)">C68</text>
<text x="85.1" y="248.7" transform="rotate(-90 85.1 248.7)">C69</text>
<text x="95.8" y="248.7" transform="rotate(-90 95.8 248.7)">C70</text>
<text x="106.4" y="248.7" transform="rotate(-90 106.4 248.7)">C71</text>
<text x="117.1" y="248.7" transform="rotate(-90 117.1 248.7)">C72</text>
<text x="127.8" y="248.7" transform="rotate(-90 127.8 248.7)">C73</text>
<text x="138.4" y="248.7" transform="rotate(-90 138.4 248.7)">C101</text>
<text x="149.1" y="248.7" transform="rotate(-90 149.1 248.7)">C75</text>
<text x="159.8" y="248.7" transform="rotate(-90 159.8 248.7)">C76</text>
<text x="170.4" y="248.7" transform="rotate(-90 170.4 248.7)">C77</text>
<text x="183.7" y="248.7" transform="rotate(-90 183.7 248.7)">C74</text>
<text x="70.4" y="256.7" transform="rotate(-90 70.4 256.7)">100nF 25V</text>
<text x="81.1" y="256.7" transform="rotate(-90 81.1 256.7)">100nF 25V</text>
<text x="91.7" y="256.7" transform="rotate(-90 91.7 256.7)">100nF 25V</text>
<text x="102.4" y="256.7" transform="rotate(-90 102.4 256.7)">100nF 25V</text>
<text x="113.1" y="256.7" transform="rotate(-90 113.1 256.7)">100nF 25V</text>
<text x="123.7" y="256.7" transform="rotate(-90 123.7 256.7)">100nF 25V</text>
<text x="134.4" y="256.7" transform="rotate(-90 134.4 256.7)">100nF 25V</text>
<text x="145.1" y="256.7" transform="rotate(-90 145.1 256.7)">100nF 25V</text>
<text x="155.7" y="256.7" transform="rotate(-90 155.7 256.7)">100nF 25V</text>
<text x="166.4" y="256.7" transform="rotate(-90 166.4 256.7)">100nF 25V</text>
<text x="177.1" y="256.7" transform="rotate(-90 177.1 256.7)">100nF 25V</text>
<text x="190.4" y="256.7" transform="rotate(-90 190.4 256.7)">100nF 25V</text>
<text x="62.6" y="268.2">GND</text>
<text x="147.9" y="268.2">GND</text>
<text x="182.5" y="268.2">GND</text>
</g>
<g font-size="2.2" fill="#808080">
<text x="153.9" y="84.7">26</text>
<text x="161.2" y="85.9">RUN</text>
<text x="186.9" y="85.9">GPIO0</text>
<text x="186.9" y="88.5">GPIO1</text>
<text x="198.6" y="84.7">2</text>
<text x="198.6" y="87.3">3</text>
<text x="186.9" y="91.2">GPIO2</text>
<text x="186.9" y="93.9">GPIO3</text>
<text x="198.6" y="90">4</text>
<text x="198.6" y="92.7">5</text>
<text x="198.6" y="95.3">6</text>
<text x="153" y="100.7">1*6</text>
<text x="161.2" y="101.9">IOVDD</text>
<text x="186.9" y="96.5">GPIO4</text>
<text x="186.9" y="99.2">GPIO5</text>
<text x="186.9" y="101.9">GPIO6</text>
<text x="198.6" y="98">7</text>
<text x="198.6" y="100.7">8</text>
<text x="153.9" y="103.3">43</text>
<text x="161.2" y="104.5">ADC_AVDD</text>
<text x="186.9" y="104.5">GPIO7</text>
<text x="198.6" y="103.3">9</text>
<text x="153.9" y="108.7">44</text>
<text x="153.9" y="111.3">45</text>
<text x="161.2" y="109.9">VREG_VIN</text>
<text x="161.2" y="112.5">VREG_VOUT</text>
<text x="186.9" y="109.9">GPIO8</text>
<text x="186.9" y="112.5">GPIO9</text>
<text x="198.6" y="108.7">11</text>
<text x="198.6" y="111.3">12</text>
<text x="151.8" y="114">23*2</text>
<text x="153.9" y="119.3">20</text>
<text x="161.2" y="115.2">DVDD</text>
<text x="185.6" y="115.2">GPIO10</text>
<text x="185.8" y="117.9">GPIO11</text>
<text x="198.6" y="114">13</text>
<text x="198.6" y="116.7">14</text>
<text x="198.6" y="119.3">15</text>
<text x="161.2" y="120.5">XIN</text>
<text x="185.6" y="120.5">GPIO12</text>
<text x="185.6" y="123.2">GPIO13</text>
<text x="185.6" y="125.9">GPIO14</text>
<text x="198.6" y="122">16</text>
<text x="198.6" y="124.7">17</text>
<text x="185.6" y="128.5">GPIO15</text>
<text x="198.6" y="127.3">18</text>
<text x="153.9" y="132.7">21</text>
<text x="161.2" y="133.9">XOUT</text>
<text x="185.6" y="133.9">GPIO16</text>
<text x="185.6" y="136.5">GPIO17</text>
<text x="198.6" y="132.7">27</text>
<text x="198.6" y="135.3">28</text>
<text x="153.9" y="143.3">24</text>
<text x="153.9" y="140.7">25</text>
<text x="161.2" y="141.9">SWDIO</text>
<text x="185.6" y="139.2">GPIO18</text>
<text x="185.6" y="141.9">GPIO19</text>
<text x="198.6" y="138">29</text>
<text x="198.6" y="140.7">30</text>
<text x="198.6" y="143.3">31</text>
<text x="161.2" y="144.5">SWCLK</text>
<text x="185.6" y="144.5">GPIO20</text>
<text x="185.6" y="147.2">GPIO21</text>
<text x="185.6" y="149.9">GPIO22</text>
<text x="198.6" y="146">32</text>
<text x="198.6" y="148.7">34</text>
<text x="185.6" y="152.5">GPIO23</text>
<text x="198.6" y="151.3">35</text>
<text x="153.9" y="159.3">46</text>
<text x="161.2" y="160.5">USB_DM</text>
<text x="185.6" y="157.9">GPIO24</text>
<text x="185.6" y="160.5">GPIO25</text>
<text x="198.6" y="156.7">36</text>
<text x="198.6" y="159.3">37</text>
<text x="153.9" y="162">47</text>
<text x="153.9" y="164.7">48</text>
<text x="161.2" y="163.2">USB_DP</text>
<text x="161.2" y="165.9">USB_VDD</text>
<text x="179.1" y="163.2">GPIO26/ADC0</text>
<text x="179.1" y="165.9">GPIO27/ADC1</text>
<text x="198.6" y="162">38</text>
<text x="198.6" y="164.7">39</text>
<text x="198.6" y="167.3">40</text>
<text x="179.1" y="168.5">GPIO28/ADC2</text>
<text x="179.1" y="171.2">GPIO29/ADC3</text>
<text x="198.6" y="170">41</text>
<text x="181.3" y="179.2">QSPI_SCLK</text>
<text x="182.8" y="176.5">QSPI_SD3</text>
<text x="198.6" y="175.3">51</text>
<text x="198.6" y="178">52</text>
<text x="182.8" y="181.9">QSPI_SD0</text>
<text x="182.8" y="184.5">QSPI_SD2</text>
<text x="198.6" y="180.7">53</text>
<text x="198.6" y="183.3">54</text>
<text x="152" y="188.7">PAD</text>
<text x="153.9" y="186">19</text>
<text x="161.2" y="187.2">TESTEN</text>
<text x="161.2" y="189.8">GND</text>
<text x="181.3" y="189.9">QSPI_SS_N</text>
<text x="182.8" y="187.2">QSPI_SD1</text>
<text x="198.6" y="186">55</text>
<text x="198.6" y="188.7">56</text>
</g>
<g font-size="1.9" fill="#808080">
<text x="272.2" y="85.7">UART0_RX/3.2D</text>
<text x="272.2" y="88.4">UART0_TX/3.2E</text>
<text x="272.2" y="91.1">I2C1_SDA/2.3B</text>
<text x="272.2" y="93.7">I2C1_SCL/2.3B</text>
<text x="229.5" y="101.7">LCD_DC/3.7C</text>
<text x="272.2" y="96.4">I2C0_SDA/3.7C</text>
<text x="272.2" y="99.1">I2C0_SCL/3.7C</text>
<text x="134.8" y="104.4">AVDD/2.7B</text>
<text x="229.5" y="104.4">LCD_BL/3.7C</text>
<text x="272.2" y="112.4">LCD_CS/3.6B</text>
<text x="272.2" y="109.7">LCD_MISO/3.6B</text>
<text x="272.2" y="115.1">LCD_SCLK/3.7C</text>
<text x="272.2" y="117.7">LCD_MOSI/3.7C</text>
<text x="131.7" y="120.4">RP_XI/2.3D</text>
<text x="229.5" y="120.4">KEY_0/3.7C</text>
<text x="229.5" y="123.1">KEY_1/3.7C</text>
<text x="229.5" y="125.7">KEY_2/3.7C</text>
<text x="229.5" y="128.4">KEY_3/3.7C</text>
<text x="130.8" y="133.7">RP_XO/2.3D</text>
<text x="272.2" y="133.7">W5500_MISO/4.2B</text>
<text x="272.2" y="136.4">W5500_CS/4.2C</text>
<text x="130.8" y="141.7">SWDIO/3.2E</text>
<text x="272.2" y="139.1">W5500_SCK/4.2B</text>
<text x="272.2" y="141.7">W5500_MOSI/4.2B</text>
<text x="130.4" y="144.4">SWCLK/3.2D</text>
<text x="229.5" y="149.7">FAN_CTRL/3.5E</text>
<text x="272.2" y="147.1">W5500_INT/4.2B</text>
<text x="272.2" y="144.4">W5500_RST/4.2B</text>
<text x="229.5" y="152.4">MCP_REL_RST/11.2B</text>
<text x="110.4" y="160.4">USB2_DP_N/3.3B</text>
<text x="229.5" y="157.7">MCP_DSP_RST/3.6C</text>
<text x="229.5" y="160.4">BUCK_EN/5.1B</text>
<text x="110.5" y="163">USB2_DP_P/3.3B</text>
<text x="229.5" y="163">ADC_V_USB/3.4B</text>
<text x="229.5" y="165.7">ADC_TEMP/2.7C</text>
<text x="229.5" y="171">+12V_MEA/6.4C</text>
<text x="229.5" y="176.4">QSPI_SD3/2.3D</text>
<text x="229.5" y="179">QSPI_SCLK/2.2C</text>
<text x="229.5" y="181.7">QSPI_SD0/2.3C</text>
<text x="229.5" y="184.4">QSPI_SD2/2.3C</text>
<text x="95" y="189.7">USB_BOOT/2.2C</text>
<text x="229.5" y="187">QSPI_SD1/2.3C</text>
<text x="229.5" y="189.7">QSPI_SS/2.2C</text>
<text x="189.5" y="240.4">AVDD/2.7B</text>
</g>
</svg>
